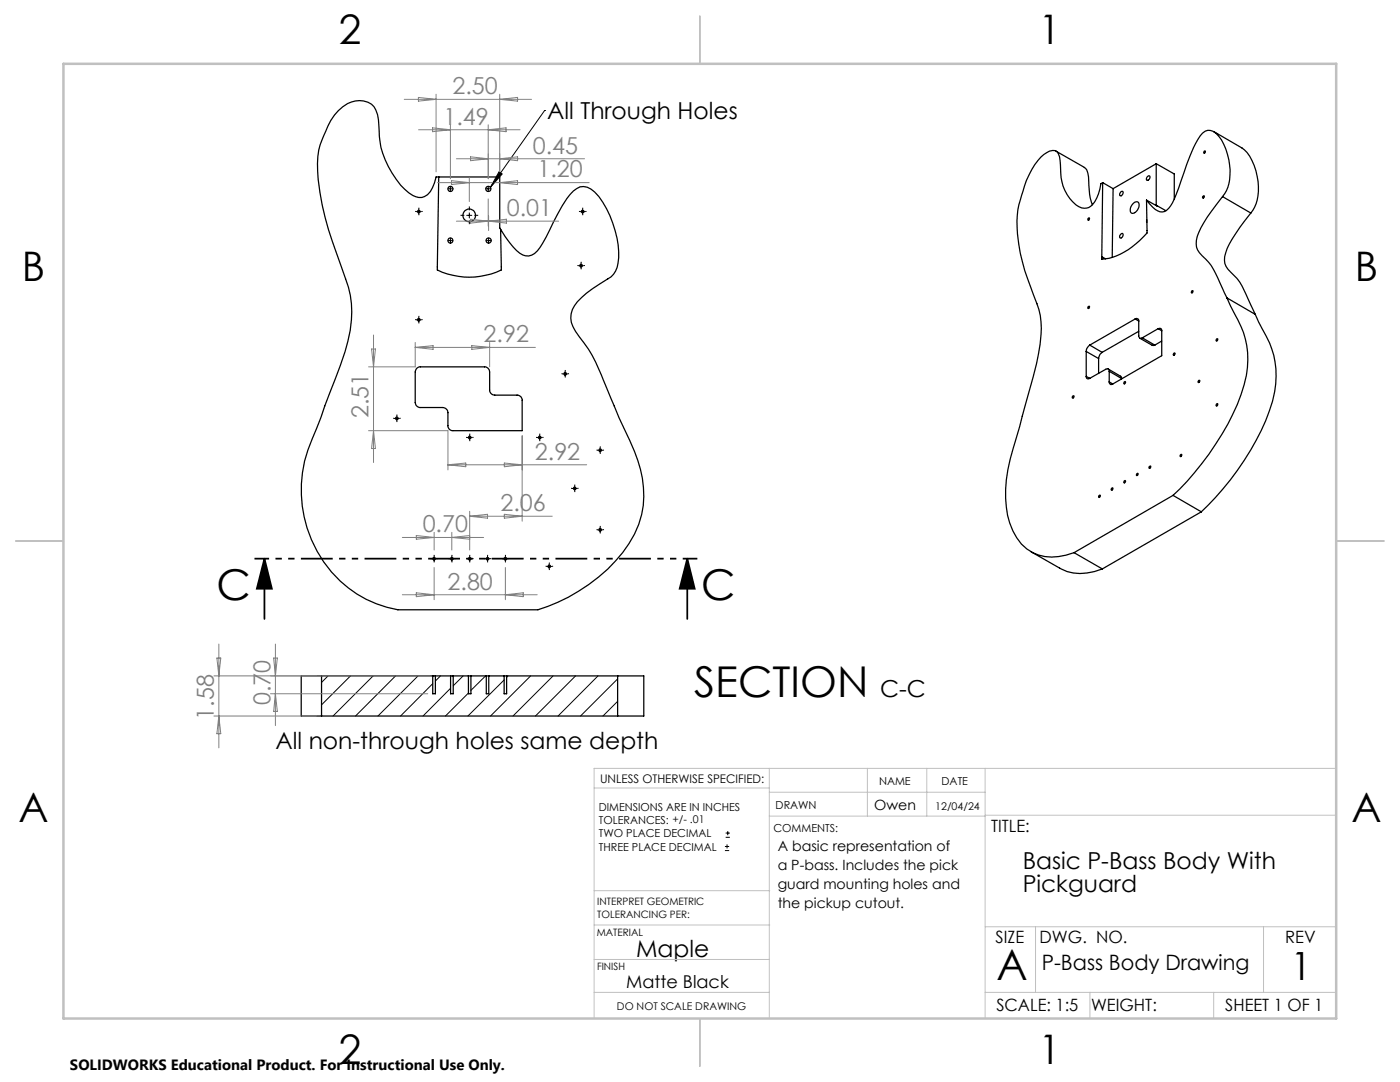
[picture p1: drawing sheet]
<svg xmlns="http://www.w3.org/2000/svg" width="279mm" height="216mm" viewBox="0 0 279 216" stroke-linecap="round" stroke-linejoin="round" font-family="sans-serif">
<g fill="none" stroke="#000" stroke-width=".25">
<path d="M67.5 22.1a5.1 5.1 0 0 1 6.6-1.3 5.1 5.1 0 0 1 1.5 4.1 17.4 17.4 0 0 0 6 13.6 2.73 2.73 0 0 0 4.3-.3l.8-1.7 .3-1.2h12.7v10.2l.2 .3a13.2 13.2 0 0 0 4.4 5.1 2.7 2.7 0 0 0 3.4-1.5l1.3-2.1 1.5-3a24.6 24.6 0 0 1 3.9-6.2 2.78 2.78 0 0 1 4.3 .2 19.4 19.4 0 0 1 4.6 14.3 4 4 0 0 1-2 3 27.6 27.6 0 0 0-6 4.6 4.5 4.5 0 0 0-.5 5.9 33.5 33.5 0 0 1 6.1 10.8l3.7 8.7a29.4 29.4 0 0 1 3.9 13.5 18.7 18.7 0 0 1-5.7 12.8 35.9 35.9 0 0 1-15.4 9.8h-28a23.8 23.8 0 0 1-19.3-22.9 24.7 24.7 0 0 1 2.2-11.2l1.8-4.3 1.7-4.9a70.6 70.6 0 0 0 4.1-12.4 19 19 0 0 0-.9-10.4l-.9-2.6a59.5 59.5 0 0 1-4.7-20.3 13.3 13.3 0 0 1 1.6-6.5 11.1 11.1 0 0 1 2.5-4.1zM87.6 35.3l-.3 18.6a14.8 14.8 0 0 0 12.7 0l-.1-8.1M210.7 30.2l5.7 3.2M216.4 33.4a1.88 1.88 0 0 1 .8 1.9l.3 3.5 .5 2.1M220.1 36.4l-.4 .3a6.6 6.6 0 0 1-2.4 4.7 2.79 2.79 0 0 1-3.2-1.1 9.4 9.4 0 0 1-2.5-7.5 4 4 0 0 0-.6-2.5 2.72 2.72 0 0 0-3.2 1 18.7 18.7 0 0 0-4.1 8.5 20.6 20.6 0 0 0-.1 10.8 80.5 80.5 0 0 0 3.7 11.1 18.6 18.6 0 0 1 0 8.9l-1.1 4.6-3.4 12.1a32.3 32.3 0 0 0-2 13.9 12.2 12.2 0 0 0 4.1 8.3 8.8 8.8 0 0 0 7.9 1.3l1.5-.5M220.1 36.4l-.2 14.8M220.1 36.4l2 1.2M222.1 37.6l-.1 13.8M223.7 38.3l.2-.1a.48 .48 0 0 1 .1 .6 .48 .48 0 0 1-.6 .2zM228.8 39.9l.1 6.6a14.5 14.5 0 0 1-8.3 5.1l-.7 .1v-.5M228.8 39.9l2.1 1.2-.1-.1M229 35.2l.3-.1a.47 .47 0 0 1 .1 .6 .47 .47 0 0 1-.6 .2z"/>
<path d="M230.8 32.7l-8.7 4.9M230.8 32.7v8.3M230.8 32.7l3.6 2v5M240.1 39.2l.1-.1a.22 .22 0 0 1 .1 .3 .22 .22 0 0 1-.3 0zM240.4 30.1h.1a.2 .2 0 0 1 0 .3 .2 .2 0 0 1-.3 0zM242.2 26.2l5.7 3.3a8.3 8.3 0 0 1 3 5.7 8.8 8.8 0 0 1-1.3 7.3M244 39.2a7.9 7.9 0 0 0 1.4-6.3 9.3 9.3 0 0 0-3.3-6.7 1.86 1.86 0 0 0-2.6 .9l-.4 .7a71.5 71.5 0 0 0-4.4 11.1l-.3 .8a3.5 3.5 0 0 1-2.5 2.6 3.3 3.3 0 0 1-2.5-1.6l-.6-.8M244 39.2l-3.8 5.2a6.1 6.1 0 0 0-1.2 5.5l.9 1.1a14.2 14.2 0 0 1 3.7 5.8l1.3 2.6M244 39.2l5.6 3.3M217.2 43.5h.2a.27 .27 0 0 1 0 .3 .27 .27 0 0 1-.3 .1zM219.9 51.2l.7 .4M223.7 46.7l.2-.1a.48 .48 0 0 1 .2 .6 .48 .48 0 0 1-.7 .2v-.3z"/>
<path d="M226 40.7l.2-.2a.6 .6 0 0 1 .8-.2 .6 .6 0 0 1 .3 .7 1.57 1.57 0 0 1-1.5 1.5 1.29 1.29 0 0 1 .2-1.8zM228.9 43.9v.4M230.8 41l1.9 1.1M237.8 58.1l.2-.1a.2 .2 0 0 1 0 .3 .2 .2 0 0 1-.3 0zM244.9 59.4l1.4 3a17.5 17.5 0 0 1 1.4 16.3 55.7 55.7 0 0 1-13.6 20.1M244.9 59.4l5.6 3.3M249.6 42.5l-3 4.1a9.8 9.8 0 0 0-2.2 5.3 3.2 3.2 0 0 0 1.2 2.4 14 14 0 0 1 3.7 5.8l1.2 2.6M83.2 73.5l.5-.3h13a1.02 1.02 0 0 1 1 1v3.6a1.02 1.02 0 0 0 1 1h4.5a.97 .97 0 0 1 1 1.1v6h-13.8a.97 .97 0 0 1-1-1v-2.6a1.09 1.09 0 0 0-1-1h-4.5a1.02 1.02 0 0 1-1-1v-6.1zM214.1 79h.1a.22 .22 0 0 1 .1 .3 .22 .22 0 0 1-.3 0zM216.8 75.1a.42 .42 0 0 0 .2 .5 .42 .42 0 0 0 .5-.1M216.8 70.1v5M216.8 70.1l2.5 1.4"/>
<path d="M216.8 75.1l.7 .4M217.1 61.2l.3-.1a.21 .21 0 0 1 0 .3 .21 .21 0 0 1-.3 0zM217.5 68.9a1.6 1.6 0 0 0-.7 1.2M217.5 68.9l2.5 1.4M219.3 71.5v3M220 70.3a1.6 1.6 0 0 0-.7 1.2M221.2 73.6l2.5 1.5 .1 .4M221.4 74.1a.42 .42 0 0 0-.2-.5 .42 .42 0 0 0-.5 .1l-3.2 1.8M221.4 76.2a.43 .43 0 0 0 .2 .5 .43 .43 0 0 0 .5-.1M221.4 74.1v2.1M221.4 74.1l2.4 1.4M221.4 76.2l.7 .4"/>
<path d="M223.8 75.5v.1M224.4 76.2l.1-.1a.22 .22 0 0 1 .1 .3 .22 .22 0 0 1-.3 .1zM226.6 63.6a.44 .44 0 0 1 .5 0 .44 .44 0 0 1 .2 .5M226.6 63.6l-9.1 5.3M226.6 63.6l.7 .5M227.3 64.1v2.9a.43 .43 0 0 0 .2 .5 .43 .43 0 0 0 .5-.1M227.3 66.1l-7.3 4.2M227.5 67.5l2.4 1.4h.6M228 67.4l2.5 1.5M231.1 65.6a.44 .44 0 0 1 .5-.1 .44 .44 0 0 1 .2 .5M231.1 65.6l-3.1 1.8M231.1 65.6l.7 .4"/>
<path d="M231.8 66v5l-9.7 5.6M231.8 68.1l-1.3 .8M234.2 70.5l.2-.1a.22 .22 0 0 1 .1 .3 .22 .22 0 0 1-.4 .1zM239.3 75.9a.2 .2 0 0 1 .1 .3 .2 .2 0 0 1-.3 0zM242.8 67.7l.1-.1a.2 .2 0 0 1 .1 .3 .2 .2 0 0 1-.3 0zM250.5 62.7l1.4 3a17.6 17.6 0 0 1 1.4 16.3 54.5 54.5 0 0 1-13.6 20.1M219.3 99l.1-.2a.19 .19 0 0 1 .1 .3 .19 .19 0 0 1-.2 0zM221.9 97.4l.1-.1a.22 .22 0 0 1 .1 .3 .22 .22 0 0 1-.3 .1zM224.4 96l.1-.1a.22 .22 0 0 1 .1 .3 .22 .22 0 0 1-.3 0zM229.4 93.1l.2-.1a.23 .23 0 0 1 0 .3 .23 .23 0 0 1-.3 .1zM234.1 98.8l-19.8 11.5M234.1 98.8l5.6 3.3"/>
<path d="M235.6 90.7h.1a.19 .19 0 0 1 .1 .2 .19 .19 0 0 1-.3 .1zM242.8 80.6l.1-.1a.22 .22 0 0 1 .1 .4 .22 .22 0 0 1-.3 0zM205.8 110.1l5.7 3.2a9.2 9.2 0 0 0 8.5 .2M214.3 110.3l5.7 3.2M239.7 102.1l-19.7 11.4M60.1 134.9v8M60.1 134.9h4.1M64.2 134.9v8M64.2 134.9h22.2M86.4 134.9h.5M86.4 134.9v3.5h.5v-3.5M86.9 134.9h3"/>
<path d="M89.9 134.9h.6M89.9 134.9v3.5h.6v-3.5M90.5 134.9h3M93.5 134.9h.5M93.5 134.9v3.5h.5v-3.5M94 134.9h3M97 134.9h.5M97 134.9v3.5h.5v-3.5M97.5 134.9h3.1M100.6 134.9h.5M100.6 134.9v3.5h.5v-3.5M101.1 134.9h22.2"/>
<path d="M123.3 134.9h5.2v8h-5.2M123.3 134.9v8M60.1 142.9h4.1M64.2 142.9h59.1"/>
<circle cx="89.9" cy="37.7" r=".51"/>
<circle cx="97.5" cy="37.7" r=".52"/>
<circle cx="83.6" cy="42.2" r=".26"/>
<circle cx="89.9" cy="48" r=".51"/>
<circle cx="93.6" cy="43" r="1.26"/>
<circle cx="97.5" cy="48" r=".52"/>
<circle cx="116" cy="53" r=".26"/>
<circle cx="116.3" cy="42.2" r=".26"/>
<circle cx="83.6" cy="63.8" r=".26"/>
<circle cx="112.8" cy="74.6" r=".26"/>
<circle cx="79.2" cy="83.5" r=".26"/>
<circle cx="93.7" cy="87.3" r=".26"/>
<circle cx="107.7" cy="87.3" r=".26"/>
<circle cx="114.7" cy="97.5" r=".26"/>
<circle cx="119.8" cy="89.8" r=".26"/>
<circle cx="227" cy="94.7" r=".19"/>
<circle cx="86.6" cy="111.5" r=".26"/>
<circle cx="90.2" cy="111.5" r=".26"/>
<circle cx="93.7" cy="111.5" r=".26"/>
<circle cx="97.3" cy="111.5" r=".26"/>
<circle cx="100.8" cy="111.5" r=".26"/>
<circle cx="109.6" cy="113" r=".26"/>
<circle cx="119.8" cy="105.7" r=".26"/>
</g>
<g fill="none" stroke="#000" stroke-width=".2">
<path d="M89.4 37.7h1M89.9 37.2v1M96.9 37.7h1.1M97.4 37.2v1M99.6 34.3l.6 .4-2.3 2.7zM108.7 22h.1M108.7 22l-10.8 15.4M83.1 42.2h1M83.6 41.7v1M89.4 48h1M89.9 47.5v1M93.1 43h1.1"/>
<path d="M93.7 42.5v1M97 48h1M97.5 47.5v1M115.5 53h1M115.8 42.2h1M116 52.5v1M116.3 41.7v1M83.1 63.8h1M83.6 63.3v1M112.3 74.6h1M112.8 74.1v1M78.7 83.5h1"/>
<path d="M79.2 83v1M93.2 87.3h1M93.7 86.8v1M107.2 87.3h1M107.7 86.8v1M114.2 97.5h1M114.7 96.9v1.1M119.3 89.9h1M119.8 89.3v1M86.1 111.5h1M86.6 111v1M89.7 111.5h1"/>
<path d="M90.2 111v1M93.2 111.5h1M93.7 111v1M96.8 111.5h1M97.3 111v1M100.4 111.5h1M100.9 111v1M109.1 113h1M109.6 112.5v1M119.3 105.7h1M119.8 105.2v1M65.5 134.9l-1.3 1.3"/>
<path d="M70 134.9l-5.8 5.8M74.5 134.9l-8 8M79 134.9l-8.1 8M83.4 134.9l-8 8M86.4 136.4l-6.5 6.5M87.9 134.9l-1 1M89.9 137.3l-5.5 5.6M92.4 134.9l-1.9 1.9M93.5 138.3l-4.6 4.6M96.9 134.9l-2.9 2.9M100.6 135.7l-7.2 7.2M101.4 134.9l-.3 .2"/>
<path d="M105.9 134.9l-8 8M110.4 134.9l-8 8M114.9 134.9l-8 8M119.3 134.9l-7.9 8M123.3 135.5l-7.4 7.4M123.3 139.9l-3 3M144.7 169.7h.8M144.7 168.9h.8M144.8 167.1h.9M144.8 166.2h.9M145.1 168.5v.8M145.2 165.8v.9"/>
</g>
<path d="M52.8 111.5l1.5 6h-3zM52.8 111.5v12M137.2 111.5l1.4 6h-3zM137.2 111.5v12" fill="none" stroke="#000" stroke-width=".35"/>
<g fill="none" stroke="#000" stroke-width=".2" stroke-dasharray="15.2 1.3 1.3 1.3" stroke-linecap="butt">
<path d="M83.1 42.2h-.3M83.6 41.7v-.3M83.6 42.7v.2M84.1 42.2h.3M92.7 43h-.8M93.7 42v-.8M93.7 44v.7M94.7 43h.7M115.5 53h-.3M115.8 42.2h-.3M116 52.5v-.3M116 53.5v.2"/>
<path d="M116.3 41.7v-.3M116.3 42.7v.2M116.5 53h.2M116.8 42.2h.3M83.1 63.8h-.3M83.6 63.3v-.3M83.6 64.3v.2M84.1 63.8h.3M112.3 74.6h-.2M112.8 74.1v-.3M112.8 75.1v.2M113.3 74.6h.3"/>
<path d="M78.7 83.5h-.2M79.2 83v-.3M79.2 84v.2M79.7 83.5h.3M93.3 87.3h-.3M93.8 86.8v-.3M93.8 87.8v.2M94.3 87.3h.2M107.2 87.3h-.2M107.7 86.8v-.3M107.7 87.8v.2M108.2 87.3h.3"/>
<path d="M114.2 97.4h-.2M114.7 96.9v-.2M114.7 97.9v.3M115.2 97.4h.3M119.3 89.8h-.3M119.8 89.3v-.2M119.8 90.3v.3M120.3 89.8h.2M86.1 111.5h-.2M86.6 111v-.3M86.6 112v.2M87.1 111.5h.3"/>
<path d="M89.7 111.5h-.3M90.2 111v-.3M90.2 112v.2M90.7 111.5h.3M93.3 111.5h-.3M93.8 111v-.3M93.8 112v.2M94.3 111.5h.2M96.8 111.5h-.2M97.3 111v-.3M97.3 112v.2M97.8 111.5h.3"/>
<path d="M100.4 111.5h-.3M100.9 111v-.3M100.9 112v.2M101.4 111.5h.2M109.1 113h-.2M109.6 112.5v-.3M109.6 113.5v.2M110.1 113h.3M119.3 105.7h-.3M119.8 105.2v-.3M119.8 106.2v.2M120.3 105.7h.2"/>
</g>
<path d="M139.2 111.5h-88.4" fill="none" stroke="#000" stroke-width=".35" stroke-dasharray="6.3 1.3 1.3 1.3 1.3 1.3" stroke-dashoffset="3.4" stroke-linecap="butt"/>
<g fill="none" stroke="#808080" stroke-width=".2">
<path d="M80.7 19.8h25.4M83.5 19.4l3.5 .4-3.5 .4zM87 18.8v15.5M99.7 18.8v15.5M99.7 19.8l3.6-.4v.8zM83.5 25.9h20.3M86.3 25.5l3.6 .4-3.6 .4zM87.3 36.4h30.3M89.9 24.9v10.8M90.1 36.1l3.6 .3-3.6 .4zM91.1 31.7h25.6M93.7 35.5v4.7"/>
<path d="M93.9 31.3l3.5 .4-3.5 .4zM97.4 24.9v10.8M97.4 25.9l3.6-.4v.8zM97.4 39.7v5.4M99.7 31.7l3.6-.4v.8zM99.7 36.4l3.6-.3v.7zM91.1 44.1h20.4M93.9 43.7l3.5 .4-3.5 .4zM97.5 43.1v2.9M97.5 44.1l3.6-.4v.8zM73.6 73.2h9.3M74.2 69.6h.7l-.4 3.6z"/>
<path d="M74.5 66.9v25.4M82.9 68.3v4.9M82.9 69.3h24M82.9 69.3l3.5-.3v.7zM94.2 69l3.5 .3-3.5 .4zM97.7 68.3v4.9M73.6 85.9h15.8v7.9M74.5 85.9l.4 3.6h-.7zM89.4 92.7h27.7M89.4 92.7l3.6-.3v.7zM100.6 92.4l3.6 .3-3.6 .4zM104.2 87v17"/>
<path d="M80.3 118.7h26.9M80.3 107.2h16.2M83.1 118.3l3.5 .4-3.5 .4zM83.1 106.9l3.5 .3-3.5 .4zM86.6 106.2v3.5M86.6 113.2v6.5M90.2 106.2v3.5M93.7 102v7.7M93.7 103h16.5M93.7 103l3.6-.4v.8zM93.7 106.9l-3.5 .3 3.5 .4M100.6 102.6l3.6 .4-3.6 .4z"/>
<path d="M100.9 113.2v6.5M100.9 118.7l3.5-.4v.8zM43.3 131.3h.8l-.4 3.6zM43.7 128.5v20.7M54 138.4h31.4M54.6 131.3h.8l-.4 3.6zM55 128.5v16.3M55 138.4l.4 3.6h-.8zM85.9 134.9h-43.2M42.7 142.9h20.5M43.7 142.9l.4 3.5h-.8z"/>
</g>
<g fill="none" stroke="#c0c0c0" stroke-width=".2">
<path d="M118.6 157.2h34.9M153.5 153.3v49.9M153.5 158.1h43.1M173.1 153.3v9.5M185 153.3v9.5M196.6 153.3v49.9M266.7 153.3h-148.1v49.9M118.6 177.7h35M153.5 162.8h43.1M196.6 162.7h70.1M118.6 198h34.9M118.6 191.5h34.9"/>
<path d="M118.6 184.6h35M196.6 198h70.1M196.6 184.9h70.1M206.7 184.9v13.1M217.5 198v5.2M242.2 198v5.2M252.2 184.9v13.1"/>
</g>
<path d="M139.7 3.2v9.5M3.1 107.9h9.6M266.7 107.9h9.5M139.7 203.2v9.6" fill="none" stroke="#c0c0c0" stroke-width=".25"/>
<path d="M12.7 12.7h254v190.5h-254z" fill="none" stroke="#c0c0c0" stroke-width=".5"/>
<g fill="#000">
<path d="M99.6 34.3l.6 .4-2.3 2.7z"/>
<path d="M137.2 111.5l1.4 6h-3zM52.8 111.5l1.5 6h-3z"/>
</g>
<g font-size="8.5">
<text x="43.2" y="119.7">C</text>
<text x="139.9" y="119.7">C</text>
<text x="138.5" y="139.1">SECTION</text>
<text x="198.9" y="195.5">A</text>
</g>
<g font-size="8.1">
<text x="67.6" y="8.9">2</text>
<text x="207.3" y="8.9">1</text>
<text x="4.4" y="56.1">B</text>
<text x="270.4" y="56.1">B</text>
<text x="3.7" y="164.1">A</text>
<text x="269.7" y="164.1">A</text>
<text x="67.6" y="212.4">2</text>
<text x="207.3" y="212.4">1</text>
</g>
<text font-size="7.8" x="257.5" y="195.6">1</text>
<g font-size="4.7" fill="#808080">
<text x="90.3" y="18.8">2.50</text>
<text x="88.5" y="24.9">1.49</text>
<text x="106.3" y="30.6">0.45</text>
<text x="107.3" y="35.4">1.20</text>
<text x="101.1" y="43.1">0.01</text>
<text x="96.5" y="68.3">2.92</text>
<text x="73.5" y="83.4" transform="rotate(-90 73.5 83.4)">2.51</text>
<text x="106.8" y="91.7">2.92</text>
<text x="99.9" y="102">2.06</text>
<text x="84.4" y="106.2">0.70</text>
<text x="89.3" y="117.6">2.80</text>
<text x="42.7" y="143.6" transform="rotate(-90 42.7 143.6)">1.58</text>
<text x="54" y="140.8" transform="rotate(-90 54 140.8)">0.70</text>
</g>
<g font-size="4.7">
<text x="109.2" y="23.8">All Through Holes</text>
<text x="175.7" y="139.1">C-C</text>
<text x="55" y="149.5">All non-through holes same depth</text>
<text x="204.1" y="173.4">Basic P-Bass Body With</text>
<text x="204.1" y="177.9">Pickguard</text>
<text x="126.9" y="190.9">Maple</text>
</g>
<text font-size="4.2" x="207.9" y="193.5">P-Bass Body Drawing</text>
<text font-size="3.5" x="125" y="197.1">Matte Black</text>
<g font-size="3.4">
<text x="197.8" y="166">TITLE:</text>
<text x="198.7" y="188.1">SIZE</text>
<text x="207.5" y="188.1">DWG. NO.</text>
<text x="256.5" y="188.2">REV</text>
<text x="198.8" y="201.7">SCALE: 1:5</text>
<text x="217.7" y="201.8">WEIGHT:</text>
<text x="244.5" y="201.7">SHEET 1 OF 1</text>
</g>
<text font-size="3" x="14" y="213.5">SOLIDWORKS Educational Product. For Instructional Use Only.</text>
<g font-size="2.8">
<text x="174.5" y="161.6">Owen</text>
<text x="155.2" y="169.8">A basic representation of</text>
<text x="155.2" y="173.6">a P-bass. Includes the pick</text>
<text x="155.2" y="177.4">guard mounting holes and</text>
<text x="155.2" y="181.2">the pickup cutout.</text>
</g>
<text font-size="2.4" x="119.8" y="156.2">UNLESS OTHERWISE SPECIFIED:</text>
<g font-size="2.2">
<text x="119.5" y="161.8">DIMENSIONS ARE IN INCHES</text>
<text x="154.8" y="161.4">DRAWN</text>
<text x="175.4" y="156.6">NAME</text>
<text x="187.9" y="156.7">DATE</text>
<text x="119.5" y="164.4">TOLERANCES: +/- .01</text>
<text x="119.5" y="167.1">TWO PLACE DECIMAL</text>
<text x="154.4" y="166.1">COMMENTS:</text>
<text x="119.5" y="169.7">THREE PLACE DECIMAL</text>
</g>
<g font-size="2.1">
<text x="186.6" y="161.6">12/04/24</text>
<text x="123.1" y="201.6">DO NOT SCALE DRAWING</text>
</g>
<g font-size="2">
<text x="119.2" y="180.6">INTERPRET GEOMETRIC</text>
<text x="119.2" y="183.1">TOLERANCING PER:</text>
<text x="119.1" y="186.7">MATERIAL</text>
<text x="119.1" y="193.5">FINISH</text>
</g>
</svg>
